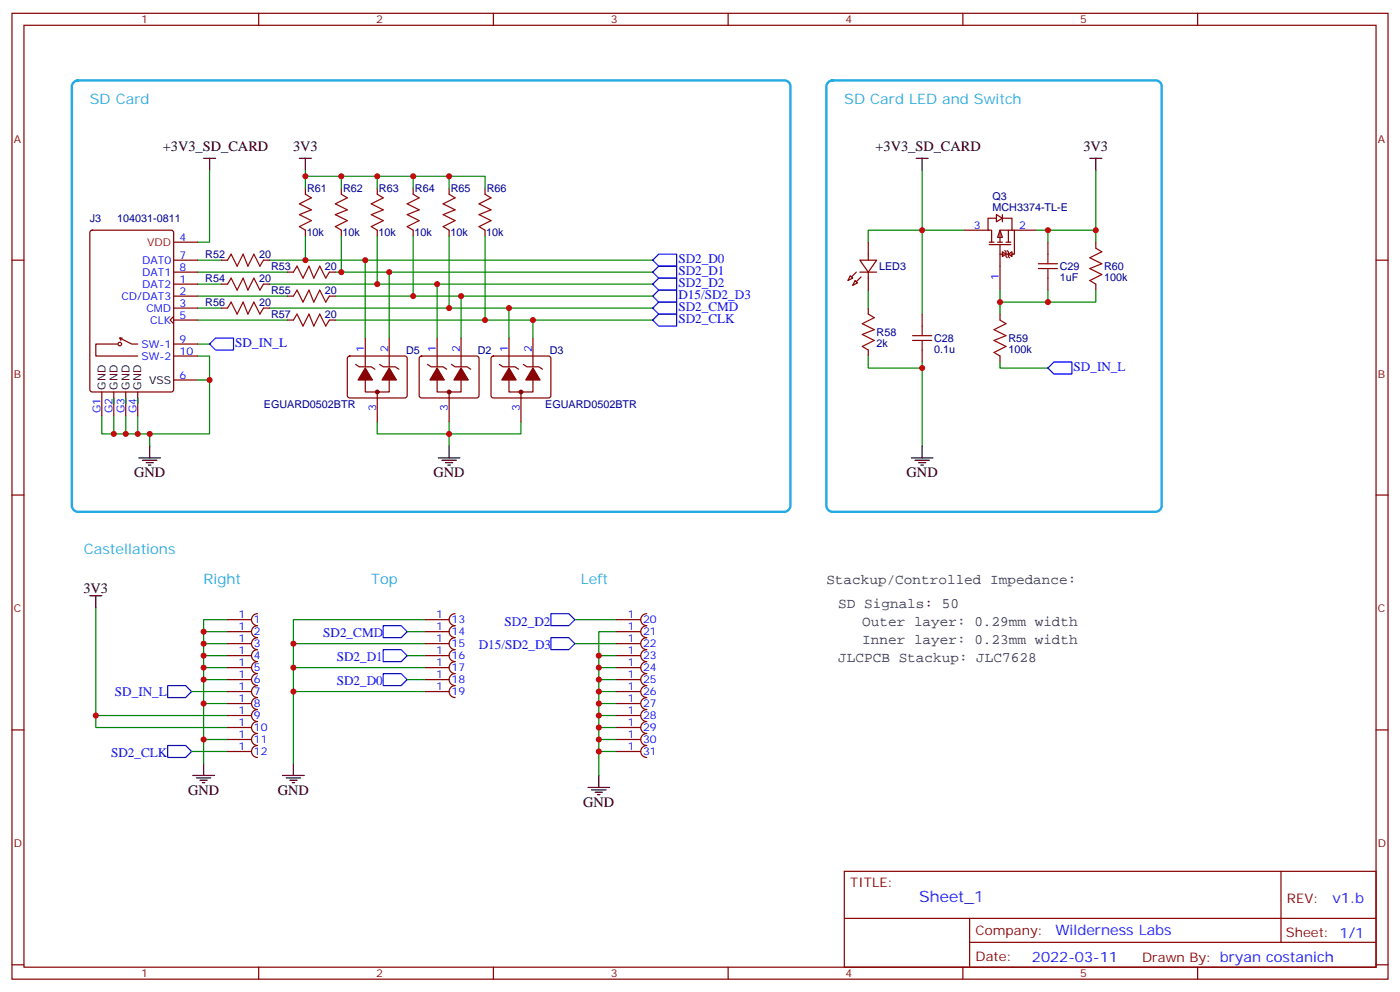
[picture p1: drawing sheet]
<svg xmlns="http://www.w3.org/2000/svg" width="412mm" height="292mm" viewBox="0 0 412 292" stroke-linecap="round" stroke-linejoin="round" font-family="sans-serif">
<g fill="none" stroke="#870000" stroke-width=".35">
<path d="M3.5 3.9h405.4v284.4h-405.4zM7.1 7.4h398.2v277.3h-398.2zM76.2 3.9v3.5M145.3 3.9v3.5M214.5 3.9v3.5M283.6 3.9v3.5M352.8 3.9v3.5M90 55.4v1.8M100.5 55.4v1.8M111.1 55.4v1.8M121.7 55.4v1.8M132.3 55.4v1.8"/>
<path d="M142.9 55.4v1.8M3.5 76.6h3.6M90 67.8v1.7M100.5 67.8v1.7M111.1 67.8v1.7M121.7 67.8v1.7M132.3 67.8v1.7M142.9 67.8v1.7M405.3 76.6h3.6M107.6 99.5v8.5M114.7 99.5v8.5M128.8 99.5v8.5"/>
<path d="M135.8 99.5v8.5M149.9 99.5v8.5M157 99.5v8.5M102.5 105l.5-.2h16.2l.5 .2 .2 .5v11.2l-.7 .5-16.5-.1-.4-.6v-11zM104.8 107.3l1 .7h3.6l1 .7M107.6 111.9v3.5h7.1v-3.5M111.1 115.4v8.8M111.8 107.3l1.1 .7h3.5l1.1 .7M123.7 105l.5-.2h16.2l.5 .2 .2 .5-.1 11.2-.6 .5-16.5-.1-.4-.6v-11zM125.9 107.3l1.1 .7h3.5l1.1 .7M128.8 111.9v3.5h7v-3.5M132.3 115.4v8.8"/>
<path d="M133 107.3l1.1 .7h3.5l1 .7M144.9 105l.4-.2h16.3l.5 .2 .2 .5-.1 11.2-.6 .5-16.5-.1-.5-.6v-11zM147.1 107.3l1.1 .7h3.5l1.1 .7M149.9 111.9v3.5h7.1v-3.5M153.5 115.4v8.8M154.2 107.3l1 .7h3.5l1.1 .7M3.5 145.7h3.6M405.3 145.7h3.6M3.5 214.9h3.6M405.3 214.9h3.6M248.7 256.5h156.6v28.2h-156.6zM377.3 256.5v20.9"/>
<path d="M248.7 270.4h156.5M285.6 277.4h119.6M285.6 270.4v14.1M3.5 284h3.6M76.2 284.7v3.6M145.3 284.7v3.6M214.5 284.7v3.6M283.6 284.7v3.6M352.8 284.7v3.6M405.3 284h3.6"/>
</g>
<path d="M107.6 76.6v22.9M114.7 80.1v19.4M128.8 83.6v15.9M135.8 87.2v12.3M149.9 90.7v8.8M157 94.2v5.3M294.6 85.4v3.5M132.3 124.2v3.5h21.2v-3.5" fill="none" stroke="#008700" stroke-width=".35"/>
<path d="M90 57.2l1.7 1-3.5 1.8 3.5 1.8-3.5 1.4 3.5 1.7-3.5 1.8 1.8 1.1M100.5 57.2l1.8 1-3.5 1.8 3.5 1.8-3.5 1.4 3.5 1.7-3.5 1.8 1.7 1.1M111.1 57.2l1.8 1-3.5 1.8 3.5 1.8-3.5 1.4 3.5 1.7-3.5 1.8 1.7 1.1M121.7 57.2l1.8 1-3.6 1.8 3.6 1.8-3.6 1.4 3.6 1.7-3.6 1.8 1.8 1.1M132.3 57.2l1.8 1-3.6 1.8 3.6 1.8-3.6 1.4 3.6 1.7-3.6 1.8 1.8 1.1M142.9 57.2l1.7 1-3.5 1.8 3.5 1.8-3.5 1.4 3.5 1.7-3.5 1.8 1.8 1.1" fill="none" stroke="#a10000" stroke-width=".35"/>
<path d="M192.3 87.2l1.7-1.8h5.3v3.5h-5.3z" fill="none" stroke="#00f" stroke-width=".35"/>
<path d="M21.8 24.2l1.1-.5h208.2a1.76 1.76 0 0 1 1.7 1.7v123.5a1.89 1.89 0 0 1-1.7 1.8h-208.2a1.89 1.89 0 0 1-1.7-1.8v-123.5zM244 24.2l1.2-.5h95.2a1.76 1.76 0 0 1 1.8 1.7v123.5a1.89 1.89 0 0 1-1.8 1.8h-95.2a1.89 1.89 0 0 1-1.8-1.8v-123.5z" fill="none" stroke="#24abe3" stroke-width=".71"/>
<g fill="#870000" stroke="#870000" stroke-width=".35">
<path d="M149.9 108.3l2.1 3.6h-4.2z"/>
<path d="M157 108.3l2.1 3.6h-4.2z"/>
<path d="M128.8 108.3l2.1 3.6h-4.3z"/>
<path d="M135.8 108.3l2.1 3.6h-4.2z"/>
<path d="M107.6 108.3l2.1 3.6h-4.2z"/>
<path d="M114.7 108.3l2.1 3.6h-4.3z"/>
<circle cx="153.5" cy="115.4" r=".53"/>
<circle cx="132.3" cy="115.4" r=".53"/>
<circle cx="111.1" cy="115.4" r=".53"/>
</g>
<g fill="#fff" stroke="#870000" stroke-width=".35">
<path d="M294.6 67.8l.7 2.1h-1.4z"/>
<path d="M293.5 63.2l1.8 1-1.8 1.1z"/>
<path d="M295.3 74.1l1 .7-1 .7z"/>
<path d="M297 74.8l1.1-.7v1.4z"/>
</g>
<g fill="none" stroke="#870000" stroke-width=".35">
<path d="M26.7 68l.5-.2h23.2l.7 .4 .1 46.5-.5 .6-23.5 .1-.7-.5v-46.4zM51.2 71.3h7M51.2 76.6h7M65.3 76.6h1.7M77.6 76.6h1.8M253.3 76.6h4.9l-2.4 3.5zM255.8 71.3v5.3M284 67.8h7M291.4 72h6.3M291.4 71.3h1.4M293.5 64.2h-2.5v3.6h1.1v3.5M293.9 71.3h1.4"/>
<path d="M294.6 72v13.4M294.6 74.8h1M295.3 64.2h2.8v3.6h-3.5v3.5M295.3 63.2v2.1M296 73.8l.3 .3v1.4l.4 .4M296.3 71.3h1.4M296.3 74.8h.7M296.7 73.8l.3 .3v1.4l.4 .4M297 67.8v3.5M298.1 74.8h.3M298.1 67.8h7.1M298.8 67.8v7h-1.1"/>
<path d="M308.7 71.3v3.5M322.8 71.3v1.8M35.3 99.5l.3 .7M36 99.5h-.7l3.5 1.8h1.8M51.2 93.2l-1.1 1 1.1 1.1M51.2 80.1h7M51.2 94.2h7M51.2 83.6h7M51.2 87.2h7M51.2 90.7h7M65.3 83.6h1.7M65.3 90.7h1.7"/>
<path d="M77.6 83.6h1.8M77.6 90.7h1.8M84.7 80.1h1.7M84.7 94.2h1.7M84.7 87.2h1.7M97 80.1h1.8M97 94.2h1.8M97 87.2h1.8M250.5 81.2l.7 .7-1.4 .7zM251.9 82.6l.7 .7-1.4 .7zM253.3 80.1h4.9M255.8 80.1v5.3"/>
<path d="M255.8 90.7v1.8M271.6 92.5v3.5M294.6 92.5v1.7M308.7 81.9v3.5M322.8 83.6v1.8M30 115.4v7M33.5 115.4v7M34.6 101.3h-6.4v3.5h12.4M37 115.4v7M40.6 115.4v7M51.2 111.9h7M51.2 101.3h7"/>
<path d="M51.2 104.8h7M255.8 103v1.8M271.6 103v3.6M294.6 104.8v1.8M67 185.9h7.1M67 189.5h7.1M67 193h7.1M67 182.4h7.1M67 196.5h7.1M75.9 180.7a1.76 1.76 0 0 0-1.8 1.7 1.76 1.76 0 0 0 1.8 1.8 1.76 1.76 0 0 0-1.8 1.7 1.76 1.76 0 0 0 1.7 1.8 1.76 1.76 0 0 0-1.7 1.8 1.76 1.76 0 0 0 1.7 1.7 1.76 1.76 0 0 0-1.7 1.8 1.76 1.76 0 0 0 1.7 1.8 1.76 1.76 0 0 0-1.7 1.7 1.76 1.76 0 0 0 1.7 1.8 1.76 1.76 0 0 0-1.7 1.8 1.76 1.76 0 0 0 1.7 1.7 1.76 1.76 0 0 0-1.7 1.8 1.76 1.76 0 0 0 1.7 1.8 1.76 1.76 0 0 0-1.7 1.7 1.76 1.76 0 0 0 1.7 1.8 1.76 1.76 0 0 0-1.7 1.7 1.76 1.76 0 0 0 1.7 1.8 1.76 1.76 0 0 0-1.7 1.8 1.76 1.76 0 0 0 1.7 1.7 1.76 1.76 0 0 0-1.7 1.8 1.76 1.76 0 0 0 1.7 1.8 1.76 1.76 0 0 0-1.7 1.7 1.76 1.76 0 0 0 1.7 1.8M125.2 185.9h7.1M125.2 189.5h7.1"/>
<path d="M125.2 193h7.1M125.2 182.4h7.1M125.2 196.5h7.1M134.1 180.7a1.76 1.76 0 0 0-1.8 1.7 1.76 1.76 0 0 0 1.8 1.8 1.76 1.76 0 0 0-1.8 1.7 1.76 1.76 0 0 0 1.8 1.8 1.76 1.76 0 0 0-1.8 1.8 1.76 1.76 0 0 0 1.8 1.7 1.76 1.76 0 0 0-1.8 1.8 1.76 1.76 0 0 0 1.8 1.8 1.76 1.76 0 0 0-1.8 1.7 1.76 1.76 0 0 0 1.8 1.8 1.76 1.76 0 0 0-1.8 1.8 1.76 1.76 0 0 0 1.8 1.7 1.76 1.76 0 0 0-1.8 1.8 1.76 1.76 0 0 0 1.8 1.8M181.7 185.9h7M181.7 189.5h7M181.7 193h7M181.7 182.4h7M181.7 196.5h7M190.5 180.7a1.76 1.76 0 0 0-1.8 1.7 1.76 1.76 0 0 0 1.8 1.8 1.76 1.76 0 0 0-1.8 1.7 1.76 1.76 0 0 0 1.8 1.8 1.76 1.76 0 0 0-1.8 1.8 1.76 1.76 0 0 0 1.8 1.7 1.76 1.76 0 0 0-1.8 1.8 1.76 1.76 0 0 0 1.8 1.8 1.76 1.76 0 0 0-1.8 1.7 1.76 1.76 0 0 0 1.8 1.8 1.76 1.76 0 0 0-1.8 1.8 1.76 1.76 0 0 0 1.8 1.7 1.76 1.76 0 0 0-1.8 1.8 1.76 1.76 0 0 0 1.8 1.8 1.76 1.76 0 0 0-1.8 1.7 1.76 1.76 0 0 0 1.8 1.8 1.76 1.76 0 0 0-1.8 1.7 1.76 1.76 0 0 0 1.8 1.8 1.76 1.76 0 0 0-1.8 1.8 1.76 1.76 0 0 0 1.8 1.7 1.76 1.76 0 0 0-1.8 1.8 1.76 1.76 0 0 0 1.8 1.8 1.76 1.76 0 0 0-1.8 1.7 1.76 1.76 0 0 0 1.8 1.8M67 210.6h7.1M67 214.2h7.1"/>
<path d="M67 203.6h7.1M67 207.1h7.1M67 200.1h7.1M67 217.7h7.1M125.2 203.6h7.1M125.2 200.1h7.1M181.7 210.6h7M181.7 214.2h7M181.7 203.6h7M181.7 207.1h7M181.7 200.1h7M181.7 217.7h7"/>
<path d="M67 221.2h7.1M181.7 221.2h7"/>
<circle cx="35.3" cy="101.3" r=".53"/>
</g>
<g fill="none" stroke="#008700" stroke-width=".35">
<path d="M61.7 50.1v21.2h-3.5M90 50.1v1.8h52.9v3.5M90 51.9v3.5M100.5 51.9v3.5M111.1 51.9v3.5M121.7 51.9v3.5M132.3 51.9v3.5M271.6 50.1v42.4M322.8 50.1v17.7h-17.6M58.2 76.6h7.1M79.4 76.6h112.9M90 69.5v7.1"/>
<path d="M100.5 69.5v10.6M111.1 69.5v14.1M121.7 69.5v17.7M132.3 69.5v21.2M142.9 69.5v24.7M284 67.8h-28.2v3.5M308.7 67.8v3.5M322.8 67.8v3.5M58.2 94.2h26.5M58.2 90.7h7.1M58.2 87.2h26.5M58.2 83.6h7.1"/>
<path d="M58.2 80.1h26.5M79.4 90.7h112.9M79.4 83.6h112.9M98.8 94.2h93.5M98.8 87.2h93.5M98.8 80.1h93.5M255.8 85.4v5.3M308.7 85.4v3.5M322.8 85.4v3.5h-28.2v3.6M33.5 117.2v1.7M37 117.2v1.7M40.6 117.2v1.7"/>
<path d="M58.2 104.8h3.5v7.1M58.2 111.9h3.5v15.8h-17.6v3.6M58.2 101.3h3.5M255.8 104.8v3.5h15.8M271.6 106.6v24.7M294.6 106.6v1.7h14.1M30 122.4v5.3h14.1M33.5 122.4v5.3M37 122.4v5.3M40.6 122.4v5.3M111.1 124.2v3.5h21.2v3.6M28.2 178.9v35.3h38.8"/>
<path d="M60 185.9h7M60 193h7M60 196.5h7M60 189.5h7M67 182.4h-7v42.4M86.4 196.5h38.8M86.4 189.5h38.8M119.9 185.9h5.3M119.9 193h5.3M125.2 182.4h-38.8v42.4M169.3 182.4h12.4M169.3 189.5h12.4"/>
<path d="M176.4 196.5h5.3M181.7 193h-5.3v35.3M181.7 185.9h-5.3v7.1M28.2 210.6h38.8M56.4 203.6h10.6M60 207.1h7M60 200.1h7M60 217.7h7M86.4 203.6h38.8M119.9 200.1h5.3M176.4 214.2h5.3M176.4 210.6h5.3"/>
<path d="M176.4 207.1h5.3M176.4 200.1h5.3M176.4 203.6h5.3M176.4 217.7h5.3M56.4 221.2h10.6M176.4 221.2h5.3"/>
</g>
<g fill="none" stroke="#000" stroke-width=".35">
<path d="M60 46.6h3.5M61.7 46.6v3.5M88.2 46.6h3.5M90 46.6v3.5M269.9 46.6h3.5M271.6 46.6v3.5M321 46.6h3.6M322.8 46.6v3.5M40.9 134.8h6.4M42 135.5h4.2M43 136.2h2.2M43.7 136.9h.7"/>
<path d="M44.1 131.3v3.5M129.1 134.8h6.4M130.2 135.5h4.2M131.2 136.2h2.1M131.9 136.9h.7M132.3 131.3v3.5M268.5 134.8h6.3M269.5 135.5h4.3M270.6 136.2h2.1M271.3 136.9h.7M271.6 131.3v3.5M26.5 175.4h3.5"/>
<path d="M28.2 175.4v3.5M56.8 228.3h6.3M57.9 229h4.2M58.9 229.7h2.1M59.6 230.4h.7M60 224.8v3.5M83.3 228.3h6.3M84.3 229h4.2M85.4 229.7h2.1M86.1 230.4h.7M86.4 224.8v3.5M173.2 231.8h6.4"/>
<path d="M174.3 232.5h4.2M175.3 233.2h2.1M176 233.9h.7M176.4 228.3v3.5"/>
</g>
<g fill="none" stroke="#a10000" stroke-width=".35">
<path d="M67 76.6l1.1-1.8 1.7 3.6 1.8-3.6 1.4 3.6 1.8-3.6 1.8 3.6 1-1.8M305.9 79.1h5.6M305.9 77.6h5.6M308.7 74.8v2.8M308.7 79.1v2.8M322.8 73.1l1.8 1-3.6 1.8 3.6 1.7-3.6 1.5 3.6 1.7-3.6 1.8 1.8 1M67 90.7l1.1-1.8 1.7 3.6 1.8-3.6 1.4 3.6 1.8-3.6 1.8 3.6 1-1.8M67 83.6l1.1-1.7 1.7 3.5 1.8-3.5 1.4 3.5 1.8-3.5 1.8 3.5 1-1.8M86.4 94.2l1.1-1.7 1.8 3.5 1.7-3.5 1.4 3.5 1.8-3.5 1.8 3.5 1-1.8M86.4 87.2l1.1-1.8 1.8 3.5 1.7-3.5 1.4 3.5 1.8-3.5 1.8 3.5 1-1.7M86.4 80.1l1.1-1.7 1.8 3.5 1.7-3.5 1.4 3.5 1.8-3.5 1.8 3.5 1-1.8M255.8 92.5l1.7 1-3.5 1.8 3.5 1.7-3.5 1.5 3.5 1.7-3.5 1.8 1.8 1"/>
<path d="M268.8 98.8h5.7M271.6 96v2.8M294.6 94.2l1.7 1.1-3.5 1.7 3.5 1.8-3.5 1.4 3.5 1.8-3.5 1.8 1.8 1M268.8 100.2h5.7M271.6 100.2v2.8"/>
</g>
<g fill="none" stroke="#00f" stroke-width=".35">
<path d="M192.3 76.6l1.7-1.8h5.3v3.6h-5.3zM63.5 99.5h5.3v3.5h-5.3l-1.8-1.7zM192.3 94.2l1.7-1.7h5.3v3.5h-5.3zM192.3 90.7l1.7-1.8h5.3v3.6h-5.3zM192.3 83.6l1.7-1.7h5.3v3.5h-5.3zM192.3 80.1l1.7-1.7h5.3v3.5h-5.3zM308.7 108.3l1.7-1.7h5.3v3.5h-5.3zM112.9 198.3h5.3l1.7 1.8-1.7 1.7h-5.3zM112.9 191.2h5.3l1.7 1.8-1.7 1.8h-5.3zM112.9 184.2h5.3l1.7 1.7-1.7 1.8h-5.3zM162.3 180.7h5.3l1.7 1.7-1.7 1.8h-5.3zM162.3 187.7h5.3l1.7 1.8-1.7 1.7h-5.3z"/>
<path d="M49.4 219.5h5.3l1.7 1.7-1.7 1.8h-5.3zM49.4 201.8h5.3l1.7 1.8-1.7 1.8h-5.3z"/>
</g>
<g fill="#870000" stroke="#870000" stroke-width=".35">
<path d="M253.6 81.5l-1.4 1.4z"/>
<path d="M252.2 80.1l-1.4 1.4z"/>
</g>
<g fill="#c00">
<circle cx="132.3" cy="127.7" r=".88"/>
<circle cx="157" cy="94.2" r=".88"/>
<circle cx="149.9" cy="90.7" r=".88"/>
<circle cx="135.8" cy="87.2" r=".88"/>
<circle cx="128.8" cy="83.6" r=".88"/>
<circle cx="114.7" cy="80.1" r=".88"/>
<circle cx="107.6" cy="76.6" r=".88"/>
<circle cx="294.6" cy="88.9" r=".88"/>
<circle cx="132.3" cy="51.9" r=".88"/>
<circle cx="121.7" cy="51.9" r=".88"/>
<circle cx="111.1" cy="51.9" r=".88"/>
<circle cx="100.5" cy="51.9" r=".88"/>
<circle cx="90" cy="51.9" r=".88"/>
<circle cx="142.9" cy="94.2" r=".88"/>
<circle cx="132.3" cy="90.7" r=".88"/>
<circle cx="121.7" cy="87.2" r=".88"/>
<circle cx="111.1" cy="83.6" r=".88"/>
<circle cx="100.5" cy="80.1" r=".88"/>
<circle cx="90" cy="76.6" r=".88"/>
<circle cx="271.6" cy="108.3" r=".88"/>
<circle cx="271.6" cy="67.8" r=".88"/>
<circle cx="308.7" cy="88.9" r=".88"/>
<circle cx="308.7" cy="67.8" r=".88"/>
<circle cx="322.8" cy="67.8" r=".88"/>
<circle cx="40.6" cy="127.7" r=".88"/>
<circle cx="37" cy="127.7" r=".88"/>
<circle cx="33.5" cy="127.7" r=".88"/>
<circle cx="44.1" cy="127.7" r=".88"/>
<circle cx="61.7" cy="111.9" r=".88"/>
<circle cx="86.4" cy="189.5" r=".88"/>
<circle cx="86.4" cy="196.5" r=".88"/>
<circle cx="86.4" cy="203.6" r=".88"/>
<circle cx="176.4" cy="214.2" r=".88"/>
<circle cx="176.4" cy="210.6" r=".88"/>
<circle cx="176.4" cy="207.1" r=".88"/>
<circle cx="176.4" cy="196.5" r=".88"/>
<circle cx="176.4" cy="200.1" r=".88"/>
<circle cx="176.4" cy="203.6" r=".88"/>
<circle cx="176.4" cy="217.7" r=".88"/>
<circle cx="176.4" cy="221.2" r=".88"/>
<circle cx="28.2" cy="210.6" r=".88"/>
<circle cx="60" cy="185.9" r=".88"/>
<circle cx="60" cy="189.5" r=".88"/>
<circle cx="60" cy="193" r=".88"/>
<circle cx="60" cy="196.5" r=".88"/>
<circle cx="60" cy="200.1" r=".88"/>
<circle cx="60" cy="207.1" r=".88"/>
<circle cx="60" cy="217.7" r=".88"/>
<circle cx="176.4" cy="193" r=".88"/>
</g>
<text font-size="4.6" fill="#00f" x="270.8" y="265.5">Sheet_1</text>
<g font-size="4.2" fill="#23abe3">
<text x="26.5" y="30.7">SD Card</text>
<text x="248.7" y="30.7">SD Card LED and Switch</text>
<text x="24.7" y="163">Castellations</text>
<text x="60" y="171.8">Right</text>
<text x="109.4" y="171.8">Top</text>
<text x="171.1" y="171.8">Left</text>
</g>
<g font-size="4.2">
<text x="48" y="44.5">+3V3_SD_CARD</text>
<text x="86.3" y="44.5">3V3</text>
<text x="257.9" y="44.5">+3V3_SD_CARD</text>
<text x="319.1" y="44.5">3V3</text>
<text x="39.5" y="140.4">GND</text>
<text x="127.7" y="140.4">GND</text>
<text x="267.1" y="140.4">GND</text>
<text x="24.6" y="174.7">3V3</text>
<text x="55.4" y="233.9">GND</text>
<text x="81.8" y="233.9">GND</text>
<text x="171.8" y="237.5">GND</text>
</g>
<g font-size="4.2" fill="#333">
<text x="243.4" y="171.8">Stackup/Controlled Impedance:</text>
<text x="246.9" y="178.9">SD Signals: 50</text>
<text x="254" y="184.2">Outer layer: 0.29mm width</text>
<text x="254" y="189.5">Inner layer: 0.23mm width</text>
<text x="246.9" y="194.8">JLCPCB Stackup: JLC7628</text>
</g>
<g font-size="4.2" fill="#00f">
<text x="392.5" y="265.8">v1.b</text>
<text x="310.9" y="275.3">Wilderness Labs</text>
<text x="304" y="283.1">2022-03-11</text>
</g>
<g font-size="3.9" fill="#00f">
<text x="199.8" y="77.4">SD2_D0</text>
<text x="199.8" y="80.9">SD2_D1</text>
<text x="199.8" y="84.4">SD2_D2</text>
<text x="199.9" y="88.1">D15/SD2_D3</text>
<text x="199.8" y="95">SD2_CLK</text>
<text x="199.8" y="91.5">SD2_CMD</text>
<text x="69.3" y="102.1">SD_IN_L</text>
<text x="316.3" y="109.1">SD_IN_L</text>
<text x="148.6" y="184.1">SD2_D2</text>
<text x="95.2" y="187.7">SD2_CMD</text>
<text x="141" y="191.1">D15/SD2_D3</text>
<text x="99.2" y="194.7">SD2_D1</text>
<text x="99.2" y="201.8">SD2_D0</text>
<text x="33.9" y="204.8">SD_IN_L</text>
<text x="32.7" y="222.9">SD2_CLK</text>
</g>
<g font-size="3.9" fill="#800">
<text x="250.5" y="261.1">TITLE:</text>
<text x="379.1" y="265.8">REV:</text>
<text x="287.4" y="275.3">Company:</text>
<text x="378.7" y="275.9">Sheet: 1/1</text>
<text x="287.4" y="283">Date:</text>
<text x="336.4" y="283.1">Drawn By: bryan costanich</text>
</g>
<g font-size="3.2" fill="#800">
<text x="41.6" y="6.9">1</text>
<text x="110.8" y="6.9">2</text>
<text x="179.9" y="6.9">3</text>
<text x="249.1" y="6.9">4</text>
<text x="318.2" y="6.9">5</text>
<text x="4.1" y="42">A</text>
<text x="405.9" y="42">A</text>
<text x="4.1" y="111.2">B</text>
<text x="405.9" y="111.2">B</text>
<text x="4.1" y="180.3">C</text>
<text x="405.9" y="180.3">C</text>
<text x="4.1" y="249.4">D</text>
<text x="405.9" y="249.4">D</text>
<text x="41.6" y="287.7">1</text>
<text x="110.8" y="287.7">2</text>
<text x="179.9" y="287.7">3</text>
<text x="249.1" y="287.7">4</text>
<text x="318.2" y="287.7">5</text>
</g>
<g font-size="3.2" fill="#000080">
<text x="90.5" y="56.6">R61</text>
<text x="101" y="56.6">R62</text>
<text x="111.6" y="56.6">R63</text>
<text x="122.2" y="56.6">R64</text>
<text x="132.8" y="56.6">R65</text>
<text x="143.4" y="56.6">R66</text>
<text x="292.4" y="58.9">Q3</text>
<text x="26.5" y="65.4">J3</text>
<text x="34.5" y="65.4">104031-0811</text>
<text x="292.4" y="62.1">MCH3374-TL-E</text>
<text x="90.3" y="69.6">10k</text>
<text x="100.9" y="69.6">10k</text>
<text x="111.5" y="69.6">10k</text>
<text x="122.1" y="69.6">10k</text>
<text x="132.7" y="69.6">10k</text>
<text x="143.3" y="69.6">10k</text>
<text x="60.5" y="76">R52</text>
<text x="76.3" y="76">20</text>
<text x="60.5" y="83">R54</text>
<text x="76.3" y="83">20</text>
<text x="79.9" y="79.5">R53</text>
<text x="95.7" y="79.5">20</text>
<text x="258.9" y="79.5">LED3</text>
<text x="312.2" y="82.6">1uF</text>
<text x="312.2" y="79.5">C29</text>
<text x="325.3" y="82.6">100k</text>
<text x="325.3" y="79.5">R60</text>
<text x="79.9" y="86.6">R55</text>
<text x="95.7" y="86.6">20</text>
<text x="60.5" y="90.1">R56</text>
<text x="76.3" y="90.1">20</text>
<text x="79.9" y="93.6">R57</text>
<text x="95.7" y="93.6">20</text>
<text x="258.2" y="98.9">R58</text>
<text x="275.2" y="100.6">C28</text>
<text x="297" y="100.6">R59</text>
<text x="119.6" y="104.2">D5</text>
<text x="140.8" y="104.2">D2</text>
<text x="161.9" y="104.2">D3</text>
<text x="258.2" y="102">2k</text>
<text x="275.2" y="103.8">0.1u</text>
<text x="297" y="103.8">100k</text>
<text x="77.7" y="120.1">EGUARD0502BTR</text>
<text x="160.6" y="120.1">EGUARD0502BTR</text>
</g>
<g font-size="3.2" fill="#00f">
<text x="52.9" y="70.9">4</text>
<text x="286.9" y="67.4">3</text>
<text x="300.2" y="67.4">2</text>
<text x="41.9" y="77.6">DAT0</text>
<text x="52.9" y="76.2">7</text>
<text x="41.9" y="81.2">DAT1</text>
<text x="52.9" y="79.8">8</text>
<text x="52.9" y="83.3">1</text>
<text x="294.2" y="82.5" transform="rotate(-90 294.2 82.5)">1</text>
<text x="35.8" y="88.2">CD/DAT3</text>
<text x="41.9" y="84.7">DAT2</text>
<text x="52.9" y="86.8">2</text>
<text x="43.1" y="91.8">CMD</text>
<text x="44.3" y="95.3">CLK</text>
<text x="52.9" y="93.9">5</text>
<text x="52.9" y="90.3">3</text>
<text x="52.9" y="100.9">9</text>
<text x="41.7" y="102.3">SW-1</text>
<text x="41.7" y="105.9">SW-2</text>
<text x="52.9" y="104.5">10</text>
<text x="107.2" y="103.8" transform="rotate(-90 107.2 103.8)">1</text>
<text x="114.3" y="103.8" transform="rotate(-90 114.3 103.8)">2</text>
<text x="128.4" y="103.8" transform="rotate(-90 128.4 103.8)">1</text>
<text x="135.5" y="103.8" transform="rotate(-90 135.5 103.8)">2</text>
<text x="149.6" y="103.8" transform="rotate(-90 149.6 103.8)">1</text>
<text x="156.6" y="103.8" transform="rotate(-90 156.6 103.8)">2</text>
<text x="52.9" y="111.5">6</text>
<text x="29.6" y="121.6" transform="rotate(-90 29.6 121.6)">G1</text>
<text x="33.2" y="121.6" transform="rotate(-90 33.2 121.6)">G2</text>
<text x="36.7" y="121.6" transform="rotate(-90 36.7 121.6)">G3</text>
<text x="40.2" y="121.6" transform="rotate(-90 40.2 121.6)">G4</text>
<text x="110.8" y="120.9" transform="rotate(-90 110.8 120.9)">3</text>
<text x="131.9" y="120.9" transform="rotate(-90 131.9 120.9)">3</text>
<text x="153.1" y="120.9" transform="rotate(-90 153.1 120.9)">3</text>
<text x="70.3" y="185.6">1</text>
<text x="70.3" y="182.1">1</text>
<text x="74.8" y="183.5">1</text>
<text x="128.5" y="185.6">1</text>
<text x="128.5" y="182.1">1</text>
<text x="133" y="183.5">13</text>
<text x="185" y="185.6">1</text>
<text x="185" y="182.1">1</text>
<text x="189.4" y="183.5">20</text>
<text x="70.3" y="189.1">1</text>
<text x="74.8" y="187">2</text>
<text x="74.8" y="190.5">3</text>
<text x="128.5" y="189.1">1</text>
<text x="133" y="190.5">15</text>
<text x="133" y="187">14</text>
<text x="185" y="189.1">1</text>
<text x="189.4" y="190.5">22</text>
<text x="189.4" y="187">21</text>
<text x="70.3" y="192.7">1</text>
<text x="70.3" y="196.2">1</text>
<text x="74.8" y="194.1">4</text>
<text x="74.8" y="197.6">5</text>
<text x="128.5" y="192.7">1</text>
<text x="128.5" y="196.2">1</text>
<text x="133" y="194.1">16</text>
<text x="133" y="197.6">17</text>
<text x="185" y="196.2">1</text>
<text x="185" y="192.7">1</text>
<text x="189.4" y="197.6">24</text>
<text x="189.4" y="194.1">23</text>
<text x="70.3" y="203.2">1</text>
<text x="70.3" y="199.7">1</text>
<text x="74.8" y="201.1">6</text>
<text x="128.5" y="203.2">1</text>
<text x="128.5" y="199.7">1</text>
<text x="133" y="201.1">18</text>
<text x="185" y="199.7">1</text>
<text x="185" y="203.2">1</text>
<text x="189.4" y="201.1">25</text>
<text x="70.3" y="206.8">1</text>
<text x="74.8" y="204.6">7</text>
<text x="74.8" y="208.2">8</text>
<text x="133" y="204.6">19</text>
<text x="185" y="206.8">1</text>
<text x="189.4" y="208.2">27</text>
<text x="189.4" y="204.6">26</text>
<text x="70.3" y="213.8">1</text>
<text x="70.3" y="210.3">1</text>
<text x="74.8" y="215.2">10</text>
<text x="74.8" y="211.7">9</text>
<text x="185" y="210.3">1</text>
<text x="185" y="213.8">1</text>
<text x="189.4" y="211.7">28</text>
<text x="189.4" y="215.2">29</text>
<text x="70.3" y="217.3">1</text>
<text x="70.3" y="220.9">1</text>
<text x="74.8" y="218.8">11</text>
<text x="185" y="220.9">1</text>
<text x="185" y="217.3">1</text>
<text x="189.4" y="218.8">30</text>
<text x="74.8" y="222.3">12</text>
<text x="189.4" y="222.3">31</text>
</g>
<text font-size="3.2" fill="#f00" x="43.4" y="72.4">VDD</text>
<g font-size="3.2">
<text x="43.9" y="112.9">VSS</text>
<text x="31" y="114.7" transform="rotate(-90 31 114.7)">GND</text>
<text x="34.6" y="114.7" transform="rotate(-90 34.6 114.7)">GND</text>
<text x="38.1" y="114.7" transform="rotate(-90 38.1 114.7)">GND</text>
<text x="41.6" y="114.7" transform="rotate(-90 41.6 114.7)">GND</text>
</g>
</svg>
